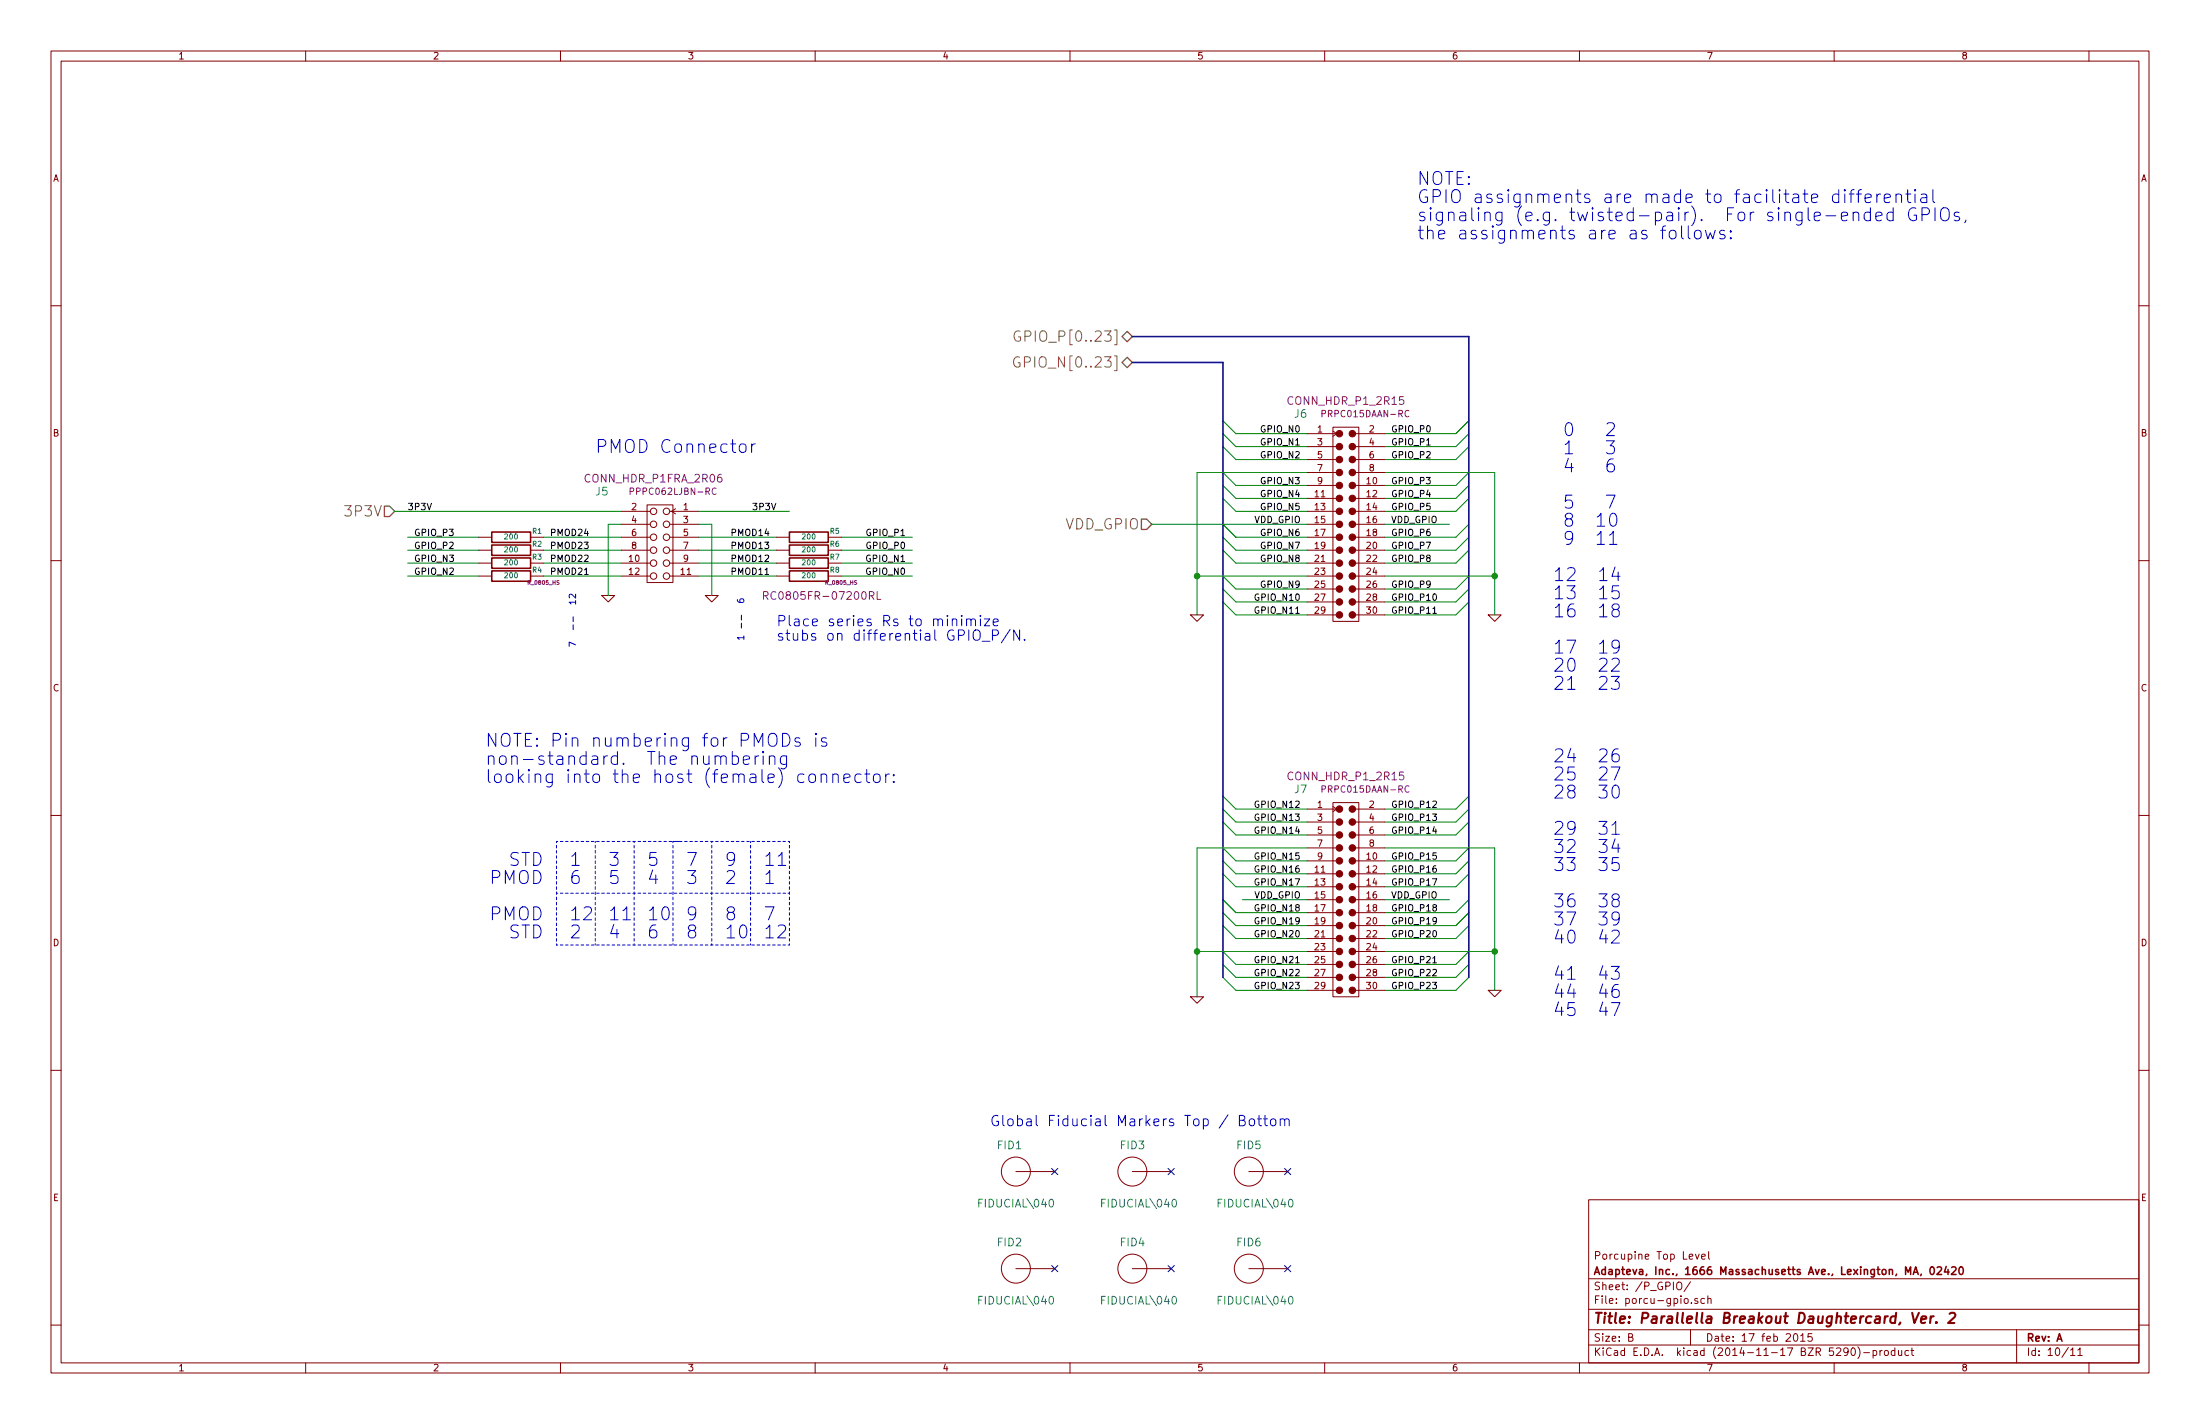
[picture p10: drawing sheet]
<svg xmlns="http://www.w3.org/2000/svg" width="432mm" height="279mm" viewBox="0 0 432 279" stroke-linecap="round" stroke-linejoin="round" font-family="sans-serif">
<g fill="none" stroke="#840000" stroke-width=".2">
<path d="M10 10h411.8v259.4h-411.8zM12 12h407.8v255.4h-407.8zM60 10v2M110 10v2M160 10v2M210 10v2M260 10v2M310 10v2M360 10v2M410 10v2M10 60h2M419.8 60h2"/>
<path d="M127 99.1h5.1v15.2h-5.1zM132.6 99.8l-.8 .5 .8 .5M256.5 97.8h5.8M256.5 95.3h5.8M256.5 92.7h5.8M256.5 90.2h5.8M256.5 87.6h5.8M256.5 85.1h5.8M261.6 83.8h5.1v38.1h-5.1zM261.6 84.6l.8 .5-.8 .5M266.1 97.8h5.7M266.1 95.3h5.7"/>
<path d="M266.1 92.7h5.7M266.1 90.2h5.7M266.1 87.6h5.7M266.1 85.1h5.7M10 110h2M94 110.5h2.5M94 113h2.5M94 108h2.5M94 105.4h2.5M104.1 110.5h2.6M104.1 113h2.6M104.1 108h2.6"/>
<path d="M104.1 105.4h2.6M118.1 116.8h2.5l-1.2 1.3zM121.9 110.5h5.7M121.9 113h5.7M121.9 108h5.7M121.9 105.4h5.7M121.9 102.9h5.7M121.9 100.3h5.7M131.4 110.5h5.8M131.4 113h5.8M131.4 108h5.8M131.4 105.4h5.8"/>
<path d="M131.4 102.9h5.8M131.4 100.3h5.8M138.4 116.8h2.6l-1.3 1.3zM152.4 110.5h2.5M152.4 113h2.5M152.4 108h2.5M152.4 105.4h2.5M162.6 110.5h2.5M162.6 113h2.5M162.6 108h2.5M162.6 105.4h2.5M256.5 110.5h5.8"/>
<path d="M256.5 113h5.8M256.5 108h5.8M256.5 105.4h5.8M256.5 102.9h5.8M256.5 100.3h5.8M256.5 118.1h5.8M256.5 115.6h5.8M266.1 110.5h5.7M266.1 113h5.7M266.1 108h5.7M266.1 105.4h5.7M266.1 102.9h5.7"/>
<path d="M266.1 100.3h5.7M266.1 118.1h5.7M266.1 115.6h5.7M419.8 110h2M233.7 120.7h2.5l-1.3 1.2zM256.5 120.7h5.8M266.1 120.7h5.7M292.1 120.7h2.5l-1.2 1.2zM10 160h2M256.5 158.8h5.8M261.6 157.5h5.1v38.1h-5.1zM261.6 158.2l.8 .6-.8 .5"/>
<path d="M266.1 158.8h5.7M419.8 160h2M256.5 179.1h5.8M256.5 176.5h5.8M256.5 174h5.8M256.5 171.5h5.8M256.5 168.9h5.8M256.5 166.4h5.8M256.5 163.8h5.8M256.5 161.3h5.8M266.1 179.1h5.7M266.1 176.5h5.7"/>
<path d="M266.1 174h5.7M266.1 171.5h5.7M266.1 168.9h5.7M266.1 166.4h5.7M266.1 163.8h5.7M266.1 161.3h5.7M233.7 195.6h2.5l-1.3 1.3zM256.5 194.3h5.8M256.5 191.8h5.8M256.5 189.2h5.8M256.5 186.7h5.8M256.5 184.2h5.8"/>
<path d="M256.5 181.6h5.8M266.1 194.3h5.7M266.1 191.8h5.7M266.1 189.2h5.7M266.1 186.7h5.7M266.1 184.2h5.7M266.1 181.6h5.7M292.1 194.3h2.5l-1.2 1.3zM10 210h2M419.8 210h2M199.4 229.9h7.6M222.2 229.9h7.7"/>
<path d="M245.1 229.9h7.6M311.8 235.4h108v32h-108zM10 260h2M199.4 248.9h7.6M222.2 248.9h7.7M245.1 248.9h7.6M311.8 256.9h108M311.8 250.9h108M329.2 251.8l.2-.2a.53 .53 0 0 1 .7 .5v.5a.51 .51 0 0 1-.8 .4 1.05 1.05 0 0 1-.1-1.2zM331.8 251.5l-1.3 1.9M332 255.6v.2M332.8 246.1l.3 1 .4-1"/>
<path d="M333.2 254.8a.37 .37 0 0 0-.6 .2l.1 .2 .5 .1 .1 .2-.3 .3-.4-.1M334 246.6l.7-.2-.1-.2-.4-.1-.2 .2 .1 .7h.5M334.5 254.8h-.4l-.3 .2 .1 .6 .2 .2 .4-.1M335.2 254.9l.2-.1h.4v1M335.2 254.3v1.5M335.4 245.6v1.3l.2 .2M419.8 260h2M60 267.4v2M110 267.4v2M160 267.4v2M210 267.4v2M260 267.4v2"/>
<path d="M310 267.4v2M311.8 263.9h108M311.8 260.9h108M319.7 262.4l.7-.1v-.5l-.2-.1h-.5v1.5h.5l.2-.2 .1-.3-.3-.3M331.8 260.9v3M352.1 261.8l.2-.1a.8 .8 0 0 1 .6 .7 .8 .8 0 0 1-.6 .8l-.2-.2-.1-.4zM353.4 262.1l.4-.4v1.5M353.4 263.2h.9M355.6 261.7h-.7l-.1 .7 .3-.1h.4l.2 .2-.1 .5-.2 .2-.6-.2M360 267.4v2M362.7 265.1l-.2 .3h-.3l-.3-.3 .1-.6h.5l.2 .1a1.19 1.19 0 0 1-.2 1.3l-.5 .1M363.4 264.6l.3-.1a.8 .8 0 0 1 .5 .7 .8 .8 0 0 1-.5 .8l-.3-.2-.1-.4z"/>
<path d="M364.6 264.3a1.71 1.71 0 0 1 0 2.2M365.8 265.4h1.1M367.6 265h.5l.3 .3-.2 .6h-.6M367.6 265v1.5M369 265v1M369.4 265l-.4 .3M369.9 265.1l.2-.1 .5 .1v.6l-.1 .2-.4 .1-.2-.2zM371.9 265h-.4l-.3 .3 .1 .5 .2 .2 .4-.1M371.9 264.5v1.5M372.6 265l.1 .9 .3 .1 .3-.2M373.3 265v1M374.6 265h-.4l-.3 .3 .1 .5 .2 .2 .4-.1"/>
<path d="M375.1 265h.5M375.3 264.5v1.3l.3 .2M395.8 260.9v6.5M406.4 264.9l.4-.4v1.5M406.4 266h.9M407.8 264.9l.5-.4v1.5M407.8 266h.9M410 267.4v2"/>
<circle cx="128.3" cy="113" r=".63"/>
<circle cx="128.3" cy="107.9" r=".63"/>
<circle cx="128.3" cy="105.4" r=".63"/>
<circle cx="128.3" cy="102.9" r=".63"/>
<circle cx="128.3" cy="100.3" r=".63"/>
<circle cx="128.3" cy="110.5" r=".63"/>
<circle cx="130.8" cy="113" r=".63"/>
<circle cx="130.8" cy="110.5" r=".63"/>
<circle cx="130.8" cy="107.9" r=".63"/>
<circle cx="130.8" cy="100.3" r=".63"/>
<circle cx="130.8" cy="105.4" r=".63"/>
<circle cx="130.8" cy="102.9" r=".63"/>
<circle cx="199.4" cy="229.9" r="2.84"/>
<circle cx="222.2" cy="229.9" r="2.84"/>
<circle cx="245.1" cy="229.9" r="2.84"/>
<circle cx="199.4" cy="248.9" r="2.84"/>
<circle cx="222.2" cy="248.9" r="2.84"/>
<circle cx="245.1" cy="248.9" r="2.84"/>
</g>
<path d="M375.3 257.6l.4 2 .9-2M377.1 258.9l1-.2-.1-.4h-.8l-.2 1 .3 .3 .6-.1M379 258.3l-.2 1.3M379.5 258.3h-.4l-.2 .3M380.1 259.4l.1 .1-.1 .1-.1-.1 .1-.1v.2M382.7 257.8l.3-.2h.4l.2 .1 .2 .5-1.5 1.4h1.3" fill="none" stroke="#840000" stroke-width=".41"/>
<g fill="none" stroke="#840000" stroke-width=".3">
<path d="M96.5 109.5h7.6v2h-7.6zM96.5 112h7.6v2h-7.6zM96.5 106.9h7.6v2.1h-7.6zM96.5 104.4h7.6v2h-7.6zM154.9 109.5h7.7v2h-7.7zM154.9 112h7.7v2h-7.7zM154.9 106.9h7.7v2.1h-7.7zM154.9 104.4h7.7v2h-7.7zM375.5 250.1l.5-1.5 .5 1.5M377.1 250l-.2 .3M378.9 248.7l.2-.1a.8 .8 0 0 1 .6 .7 .8 .8 0 0 1-.6 .8l-.2-.2-.1-.4zM380.2 248.7l.6-.1 .3 .4-1 1.1h1"/>
<path d="M382 248.5l-.4 1.1h1M382.3 249.1v1M383.1 248.7l.5-.1 .3 .4-.9 1.1h.9M384.6 248.7l.2-.1a.8 .8 0 0 1 .6 .7 .8 .8 0 0 1-.6 .8l-.2-.2-.1-.4z"/>
</g>
<g fill="none" stroke="#008400" stroke-width=".2">
<path d="M240 97.8l2.6 2.5h13.9M240 95.3l2.6 2.5h13.9M240 92.7l2.6 2.6h13.9M240 87.6l2.6 2.6h13.9M240 85.1l2.6 2.5h13.9M240 82.6l2.6 2.5h13.9M256.5 92.7h-21.6v28M271.8 92.7h21.6v28M288.3 82.6l-2.6 2.5h-13.9M288.3 85.1l-2.6 2.5h-13.9M288.3 87.6l-2.6 2.6h-13.9M288.3 92.7l-2.6 2.6h-13.9"/>
<path d="M288.3 95.3l-2.6 2.5h-13.9M288.3 97.8l-2.6 2.5h-13.9M77.5 100.3h44.4M80 110.5h14M80 108h14M80 105.4h14M80 113h14M106.7 110.5h15.2M106.7 108h15.2M106.7 105.4h15.2M106.7 113h15.2M121.9 102.9h-2.5v13.9"/>
<path d="M137.2 110.5h15.2M137.2 108h15.2M137.2 105.4h15.2M137.2 100.3h17.7M137.2 113h15.2M137.2 102.9h2.5v13.9M165.1 110.5h14M165.1 108h14M165.1 105.4h14M165.1 113h14M226.1 102.9h30.4M234.9 113h21.6"/>
<path d="M240 118.1l2.6 2.6h13.9M240 115.6l2.6 2.5h13.9M240 113l2.6 2.6h13.9M240 108l2.6 2.5h13.9M240 105.4l2.6 2.6h13.9M240 102.9l2.6 2.5h13.9M271.8 113h21.6M271.8 102.9h12.7M288.3 102.9l-2.6 2.5h-13.9M288.3 105.4l-2.6 2.6h-13.9M288.3 108l-2.6 2.5h-13.9M288.3 113l-2.6 2.6h-13.9"/>
<path d="M288.3 115.6l-2.6 2.5h-13.9M288.3 118.1l-2.6 2.6h-13.9M240 158.8l2.6 2.5h13.9M240 156.2l2.6 2.6h13.9M288.3 158.8l-2.6 2.5h-13.9M288.3 156.2l-2.6 2.6h-13.9M240 179.1l2.6 2.5h13.9M240 176.5l2.6 2.6h13.9M240 171.5l2.6 2.5h13.9M240 168.9l2.6 2.6h13.9M240 166.4l2.6 2.5h13.9M240 161.3l2.6 2.5h13.9"/>
<path d="M243.8 176.5h12.7M256.5 166.4h-21.6v29.2M271.8 166.4h21.6v27.9M271.8 176.5h12.7M288.3 179.1l-2.6 2.5h-13.9M288.3 176.5l-2.6 2.6h-13.9M288.3 171.5l-2.6 2.5h-13.9M288.3 168.9l-2.6 2.6h-13.9M288.3 166.4l-2.6 2.5h-13.9M288.3 161.3l-2.6 2.5h-13.9M234.9 186.7h21.6M240 191.8l2.6 2.5h13.9"/>
<path d="M240 189.2l2.6 2.6h13.9M240 186.7l2.6 2.5h13.9M240 181.6l2.6 2.6h13.9M271.8 186.7h21.6M288.3 191.8l-2.6 2.5h-13.9M288.3 189.2l-2.6 2.6h-13.9M288.3 186.7l-2.6 2.5h-13.9M288.3 181.6l-2.6 2.6h-13.9"/>
</g>
<path d="M281.2 120.3h.7M281.2 188.9h.7" fill="none" stroke="#000" stroke-width=".2"/>
<g fill="none" stroke="#0000c2" stroke-width=".2">
<path d="M360.9 38.2a.85 .85 0 0 0-1.1 .1l-.1 .3 .1 .9 .3 .3 .8-.2M360.9 37.2v2.6M362.1 37.2l-.2 .1 .2 .2 .1-.2-.1-.1v.3M362.1 38.1v1.7M362.9 38.1h1M363.9 37.2l-.5 .1-.1 .3v2.2M364.4 38.1h1M365.4 37.2l-.5 .1-.2 .3v2.2M366.1 38.9l1.2-.2-.1-.5-.8-.1-.3 .3v1l.1 .2 .2 .2 .8-.2M368.4 38.1v1.7M369.1 38.1a.59 .59 0 0 0-.7 .5M369.8 38.9l1.2-.2-.1-.5-.7-.1-.4 .3v1l.2 .2 .2 .2 .7-.2"/>
<path d="M372.1 38.3a.64 .64 0 0 1 1.1 .1v1.4M372.1 38.1v1.7M374.1 38.1h.9M374.4 37.2v2.2l.1 .2 .5 .2M375.9 37.2l-.2 .1 .2 .2 .1-.2-.1-.1v.3M375.9 38.1v1.7M377.1 38.2l.2-.1 .8 .1 .1 .2v1.4M378.2 38.7l-.9 .1a.5 .5 0 0 0-.4 .5 .5 .5 0 0 0 .4 .5l.9-.2M379.4 37.2v2.2l.3 .4M327.8 45.4a.69 .69 0 0 1 1.2 .3v.7a.68 .68 0 0 1-.7 .5 .68 .68 0 0 1-.7-.5zM330 44.3v2.2l.4 .4M331.4 44.3v2.2l.3 .4"/>
<path d="M332.8 45.3a.69 .69 0 0 1 1.1 .4v.7a.68 .68 0 0 1-.7 .5 .68 .68 0 0 1-.6-.5v-.7zM334.7 45.2l.5 1.7 .5-1.2 .5 1.2 .5-1.7M338.5 45.3l-.6-.1-.4 .3 .1 .4 .9 .3 .1 .2-.1 .3-.2 .2-.8-.2M339.7 46.6l.1 .1-.1 .2-.1-.2 .1-.1v.3M339.7 45.3l.1 .1-.1 .1-.1-.1 .1-.1v.2M363.7 41.9a.64 .64 0 0 1 1.1 .1v1.3M363.7 41.6v1.7M367.1 41.7a.85 .85 0 0 0-1.1 .2l-.1 .2 .1 1 .4 .2 .7-.1M367.1 40.8v2.5M368.2 42.5l1.2-.3-.1-.5-.8-.1-.3 .4v1l.1 .2 .2 .1 .8-.1M371.6 41.7a.85 .85 0 0 0-1.1 .2l-.1 .2 .1 1 .3 .2 .8-.1M371.6 40.8v2.5"/>
<path d="M376 40.9a1.04 1.04 0 0 0-1.2 .1 1.04 1.04 0 0 0-.2 1.2 .96 .96 0 0 0 .5 1 .96 .96 0 0 0 1-.1v-.9h-.4M377.2 42.1h1a.7 .7 0 0 0 .5-.7 .7 .7 0 0 0-.5-.6h-1v2.5M379.8 40.8v2.5M381.2 40.9a.85 .85 0 0 1 .9-.1 .85 .85 0 0 1 .5 .8v.9a.85 .85 0 0 1-.9 .8 .85 .85 0 0 1-.8-.8v-.9zM384.5 41.7l-.6-.1-.4 .4 .2 .3 .8 .3 .1 .2-.1 .4-.2 .1-.8-.1M385.9 43.2l-.3 .5M145.2 87.3a.69 .69 0 0 1 1.2 .3v.7a.68 .68 0 0 1-.6 .5 .68 .68 0 0 1-.7-.5zM147.5 87.1v1.7M148.2 87.1a.59 .59 0 0 0-.7 .5M315.3 86.5h1.6l-.9 1a.68 .68 0 0 1 .9 .4v.6l-.3 .4-.9 .1-.4-.2M315.3 97.2h1.7l-1.1 2.5M315.4 83.2l.4-.3h.6a.71 .71 0 0 1 .3 1.1l-1.4 1.5h1.6"/>
<path d="M316.6 90a1.02 1.02 0 0 0-1.2 1.1v1l.1 .3 .4 .2h.5l.3-.2 .2-.9-.3-.4-.7-.1-.5 .5M113 118.2h-1.3l.4 .3M113 116.6v.8l-.9-.8-.4 .2 .1 .5M113 117.8v.7M144.7 117.6l.1 .4 .2 .2h.7l.3-.2-.1-.4-.5-.1-.1 .1-.1 .4 .2 .2M308.7 105.4l-.5 .4h-.5l-.5-.4v-.7l.3-.3 .7-.1 .3 .2a1.71 1.71 0 0 1-.6 2.3h-.4M313.5 105l.7-.7v2.5M313.5 103.3h1.4M313.5 106.8h1.4M315.9 105l.7-.7v2.5M315.9 106.8h1.4M316.3 100.8a.6 .6 0 0 1 .9 .4 1.32 1.32 0 0 1-.7 2.1 1.68 1.68 0 0 1-.2-2.5z"/>
<path d="M316.9 119.6l-.5-.5 .1-.4 .4-.2 .7 .1 .2 .4-.1 .4-.4 .2h-.4l-.5 .5 .1 .7 .4 .2 .7-.1 .2-.4v-.4l-.5-.5M317 111.3l-.6 1.8h1.6M317.6 112.2v1.7M317.7 114.9h-1.2l-.1 1.3 .3-.3 .9 .1 .2 .4-.1 .8-.4 .3h-.6l-.3-.3M188.7 120.8l-.1 .1 .1 .1 .1-.1-.1-.1v.2M188.7 121.4v1.4M189.7 121.6a.51 .51 0 0 1 .9 .1v1.1M189.7 121.4v1.4M190.6 121.7a.48 .48 0 0 1 .4-.3 .48 .48 0 0 1 .5 .3v1.1M192.4 120.8l-.1 .1 .1 .1 .1-.1-.1-.1v.2M192.4 121.4v1.4M192.8 125.8h1.5"/>
<path d="M193.2 121.4h1.1l-1.1 1.4h1.1M194.8 124.7h.8a.55 .55 0 0 0 .4-.6 .55 .55 0 0 0-.4-.5h-.8v2M194.9 122.1l1-.2-.1-.4-.6-.1-.3 .3 .1 1 .2 .1 .6-.1M198.3 123.5l-1.8 2.6M200.1 123.6v2l-1.1-2v2M201.1 125.5h.1l-.1 .1-.1-.1h.1v.1M316.3 132.7h1.5l-.8 1a.68 .68 0 0 1 .8 .5v.6l-.2 .3-1 .2-.3-.3M316.4 129.4l.3-.2h.6a.71 .71 0 0 1 .4 1.1l-1.4 1.4h1.5M317.8 126.7l-.5 .5h-.4l-.5-.5v-.6l.2-.4 .7-.1 .4 .3a1.71 1.71 0 0 1-.6 2.2h-.5M143.7 148.4a.87 .87 0 0 1 1.1 .1l.1 .3-.1 1a.83 .83 0 0 1-1.1 .1M145.9 149.1l1.2-.2-.1-.5-.7-.1-.4 .4v.9l.1 .3 .3 .1 .7-.1M148.2 148.3v1.7"/>
<path d="M148.9 148.3a.59 .59 0 0 0-.7 .5M149.8 148.3v1.7M151 148.5a.64 .64 0 0 1 1.1 .2v1.3M151 148.3v1.7M153.6 143.9a1.34 1.34 0 0 1 1.4 .8 1.34 1.34 0 0 1-.4 1.6l-1 .1zM154.4 148.3v2.1a.71 .71 0 0 1-1.1 .3M154.4 148.4a.85 .85 0 0 0-1.1 .1l-.1 .3 .1 1 .3 .2 .8-.1M157 144.9l-.6-.1-.4 .3 .1 .4 .9 .2 .1 .2-.1 .4-.3 .1-.7-.1M158.9 152.1a.69 .69 0 0 1 1.2 .2v.8a.68 .68 0 0 1-.7 .5 .68 .68 0 0 1-.7-.5zM160.1 143.9l-.1 .1 .1 .1 .1-.1-.1-.1v.2M160.1 144.8v1.6M161.2 152.1a.64 .64 0 0 1 1.1 .1v1.3"/>
<path d="M161.2 151.9v1.6M162.2 144.9l-.6-.1-.4 .3 .1 .4 .9 .2 .1 .2-.1 .4-.2 .1-.8-.1M163.4 152.1a.64 .64 0 0 1 1.1 .1v1.3M163.4 151.9v1.6M165.6 152.7l1.2-.2-.1-.5-.7-.1-.4 .3v1l.1 .2 .3 .1 .7-.1M169 152a.85 .85 0 0 0-1.1 .1l-.1 .2 .1 1 .4 .2 .7-.1M169.7 151.9h1M170.1 151v2.2l.1 .2 .5 .1M171.6 152.1a.69 .69 0 0 1 1.1 .2v.8a.68 .68 0 0 1-.6 .5 .68 .68 0 0 1-.7-.5zM173.8 151.9v1.6M174.5 151.9a.59 .59 0 0 0-.7 .4M175.4 153.3l.1 .1-.1 .1-.1-.1 .1-.1v.2"/>
<path d="M175.4 152l.1 .1-.1 .1-.1-.1 .1-.1v.2M316.3 150.5h1.7l-1.1 2.5M316.7 154.2a.6 .6 0 0 1 1 .3 1.32 1.32 0 0 1-.7 2.1 1.68 1.68 0 0 1-.3-2.4zM317.6 146.9a1.02 1.02 0 0 0-1.2 1.1v1l.1 .3 .4 .2h.4l.4-.2 .1-.9-.2-.4-.7-.1-.5 .5M305.3 161.4l.3-.2h.6a.71 .71 0 0 1 .4 1.1l-1.4 1.4h1.5M309.1 162.3l-.4 .4h-.5l-.5-.4v-.7l.2-.3 .8-.1 .3 .2a1.71 1.71 0 0 1-.6 2.3h-.5M313.8 161.2h1.6l-.8 .9a.68 .68 0 0 1 .8 .5v.6l-.2 .4-1 .1-.4-.2M316.4 161.9l.7-.7v2.5M316.4 163.7h1.4M316.9 176.5l-.5-.5 .1-.4 .4-.2 .7 .1 .2 .4-.1 .4-.4 .2h-.4l-.5 .5 .1 .7 .4 .2 .7-.1 .2-.4v-.4l-.5-.5M317 164.6l-.6 1.8h1.6M317.6 165.6v1.7"/>
<path d="M317.7 168.3h-1.2l-.1 1.2 .3-.3 .9 .2 .2 .3-.1 .9-.4 .2h-.6l-.3-.2M316.3 189.6h1.5l-.8 1a.68 .68 0 0 1 .8 .5v.6l-.2 .3-1 .2-.3-.3M316.3 196.7h1.7l-1.1 2.6M316.4 182.8l.3-.3h.6a.71 .71 0 0 1 .4 1.1l-1.4 1.4h1.5M317.6 193.2a1.02 1.02 0 0 0-1.2 1.1v.9l.1 .3 .4 .2h.4l.4-.2 .1-.9-.2-.3-.7-.2-.5 .5M317.8 180l-.5 .5h-.4l-.5-.5v-.6l.2-.3 .7-.2 .4 .3a1.71 1.71 0 0 1-.6 2.3h-.5M243.3 219.8l.8-.1a.48 .48 0 0 0 .2-.5 .48 .48 0 0 0-.4-.4h-.6v2.1h.7a.54 .54 0 0 0 .4-.6 .54 .54 0 0 0-.5-.5M245.3 219.7a.56 .56 0 0 1 1 .2v.6a.55 .55 0 0 1-.6 .4 .55 .55 0 0 1-.5-.4zM246.8 219.5h.8M247.1 218.8v1.8l.1 .2 .4 .1M248 219.5h.8M248.3 218.8v1.8l.1 .2 .4 .1"/>
<path d="M249.5 219.7a.56 .56 0 0 1 .9 .2v.6a.55 .55 0 0 1-.5 .4 .55 .55 0 0 1-.5-.4zM251.3 219.7a.51 .51 0 0 1 .8 .1v1.1M251.3 219.5v1.4M252.1 219.8a.48 .48 0 0 1 .5-.3 .48 .48 0 0 1 .4 .3v1.1"/>
</g>
<path d="M200.1 70.1a.94 .94 0 0 0-1.1 .3 .94 .94 0 0 0 0 1.2 .72 .72 0 0 0 1.2 .3v-.7h-.4M200.2 65a.94 .94 0 0 0-1.1 .3 .94 .94 0 0 0 0 1.2 .72 .72 0 0 0 1.2 .3v-.7h-.4" fill="none" stroke="#848400" stroke-width=".2"/>
<path d="M220.2 71.1l1-1 1 1-1 1zM220.2 66l1-1 1 1-1 1.1zM75.4 99.3h1.1l1 1-1 1h-1.1zM224 101.9h1l1.1 1-1.1 1h-1z" fill="none" stroke="#848400" stroke-width=".25"/>
<path d="M123.7 96.4l.6-.1v-.4l-.6-.1v1.2M140.5 95.9a.61 .61 0 0 0-.8 .4 .61 .61 0 0 0 .6 .7l.2-.1M276.5 80.6a.61 .61 0 0 0-.8 .5 .61 .61 0 0 0 .6 .7l.2-.1M149.9 116.9l.7-.1 .1-.2v-.4l-.3-.1h-.5v1.5M150.2 116.9l.5 .7M172.2 116.1v1.5h.7M276.5 154.3a.61 .61 0 0 0-.8 .4 .61 .61 0 0 0 .6 .7l.2-.1" fill="none" stroke="#840084" stroke-width=".2"/>
<path d="M222.2 71.1h17.8v120.7M222.2 66h66.1v125.8" fill="none" stroke="#000084" stroke-width=".3"/>
<g fill="#008400" stroke="#008400" stroke-width=".25">
<circle cx="235" cy="186.7" r=".51"/>
<circle cx="293.4" cy="186.7" r=".51"/>
<circle cx="235" cy="113" r=".51"/>
<circle cx="293.4" cy="113" r=".51"/>
</g>
<path d="M109.2 165.1h45.7M109.2 175.3h45.7M124.5 165.1v20.3M132.1 165.1h1.2M139.7 165.1v20.3M154.9 165.1v20.3M109.2 185.4v-20.3M116.8 185.4v-20.3M132.1 185.4v-20.3M147.3 185.4v-20.3M154.9 185.4h-45.7" fill="none" stroke="#0000c2" stroke-width=".2" stroke-dasharray=".5" stroke-dashoffset=".3"/>
<g fill="#840000" stroke="#840000" stroke-width=".2">
<circle cx="262.9" cy="120.6" r=".63"/>
<circle cx="262.9" cy="118.1" r=".63"/>
<circle cx="262.9" cy="115.6" r=".63"/>
<circle cx="262.9" cy="113" r=".63"/>
<circle cx="262.9" cy="110.5" r=".63"/>
<circle cx="262.9" cy="107.9" r=".63"/>
<circle cx="262.9" cy="105.4" r=".63"/>
<circle cx="262.9" cy="102.9" r=".63"/>
<circle cx="262.9" cy="100.3" r=".63"/>
<circle cx="262.9" cy="97.8" r=".63"/>
<circle cx="262.9" cy="95.2" r=".63"/>
<circle cx="262.9" cy="92.7" r=".63"/>
<circle cx="262.9" cy="90.2" r=".63"/>
<circle cx="262.9" cy="87.6" r=".63"/>
<circle cx="262.9" cy="85.1" r=".63"/>
<circle cx="265.4" cy="120.6" r=".63"/>
<circle cx="265.4" cy="118.1" r=".63"/>
<circle cx="265.4" cy="115.6" r=".63"/>
<circle cx="265.4" cy="113" r=".63"/>
<circle cx="265.4" cy="110.5" r=".63"/>
<circle cx="265.4" cy="107.9" r=".63"/>
<circle cx="265.4" cy="105.4" r=".63"/>
<circle cx="265.4" cy="102.9" r=".63"/>
<circle cx="265.4" cy="100.3" r=".63"/>
<circle cx="265.4" cy="97.8" r=".63"/>
<circle cx="265.4" cy="95.2" r=".63"/>
<circle cx="265.4" cy="92.7" r=".63"/>
<circle cx="265.4" cy="90.2" r=".63"/>
<circle cx="265.4" cy="87.6" r=".63"/>
<circle cx="265.4" cy="85.1" r=".63"/>
<circle cx="262.9" cy="194.3" r=".63"/>
<circle cx="262.9" cy="191.8" r=".63"/>
<circle cx="262.9" cy="189.2" r=".63"/>
<circle cx="262.9" cy="186.7" r=".63"/>
<circle cx="262.9" cy="184.1" r=".63"/>
<circle cx="262.9" cy="181.6" r=".63"/>
<circle cx="262.9" cy="179.1" r=".63"/>
<circle cx="262.9" cy="176.5" r=".63"/>
<circle cx="262.9" cy="174" r=".63"/>
<circle cx="262.9" cy="171.4" r=".63"/>
<circle cx="262.9" cy="168.9" r=".63"/>
<circle cx="262.9" cy="166.4" r=".63"/>
<circle cx="262.9" cy="163.8" r=".63"/>
<circle cx="262.9" cy="161.3" r=".63"/>
<circle cx="262.9" cy="158.7" r=".63"/>
<circle cx="265.4" cy="194.3" r=".63"/>
<circle cx="265.4" cy="191.8" r=".63"/>
<circle cx="265.4" cy="189.2" r=".63"/>
<circle cx="265.4" cy="186.7" r=".63"/>
<circle cx="265.4" cy="184.1" r=".63"/>
<circle cx="265.4" cy="181.6" r=".63"/>
<circle cx="265.4" cy="179.1" r=".63"/>
<circle cx="265.4" cy="176.5" r=".63"/>
<circle cx="265.4" cy="174" r=".63"/>
<circle cx="265.4" cy="171.4" r=".63"/>
<circle cx="265.4" cy="168.9" r=".63"/>
<circle cx="265.4" cy="166.4" r=".63"/>
<circle cx="265.4" cy="163.8" r=".63"/>
<circle cx="265.4" cy="161.3" r=".63"/>
<circle cx="265.4" cy="158.7" r=".63"/>
</g>
<path d="M206.4 229.3l1.2 1.2M207.6 229.3l-1.2 1.2M229.3 229.3l1.2 1.2M230.5 229.3l-1.2 1.2M252.1 229.3l1.2 1.2M253.3 229.3l-1.2 1.2M206.4 248.3l1.2 1.2M207.6 248.3l-1.2 1.2M229.3 248.3l1.2 1.2M230.5 248.3l-1.2 1.2M252.1 248.3l1.2 1.2M253.3 248.3l-1.2 1.2" fill="none" stroke="#000084" stroke-width=".2"/>
<g font-size="3.5" fill="#0000c2">
<text x="278.1" y="36.3">NOTE:</text>
<text x="278.1" y="39.9">GPIO assignments are made to facilitate differential</text>
<text x="278.1" y="43.4">signaling (e.g. twisted-pair). For single-ended GPIOs,</text>
<text x="278.1" y="47">the assignments are as follows:</text>
<text x="116.8" y="88.9">PMOD Connector</text>
<text x="305.8" y="85.6">0</text>
<text x="305.8" y="89.2">1</text>
<text x="305.8" y="92.7">4</text>
<text x="305.8" y="99.8">5</text>
<text x="305.8" y="103.4">8 10</text>
<text x="304.8" y="114">12 14</text>
<text x="304.8" y="117.6">13 15</text>
<text x="304.8" y="121.2">16 18</text>
<text x="304.8" y="128.3">17 19</text>
<text x="304.8" y="131.8">20 22</text>
<text x="304.8" y="135.4">21 23</text>
<text x="95.2" y="146.6">NOTE: Pin numbering for PMODs is</text>
<text x="304.8" y="149.6">24 26</text>
<text x="95.2" y="150.1">non-standard. The numbering</text>
<text x="95.2" y="153.7">looking into the host (female) connector:</text>
<text x="304.8" y="153.2">25 27</text>
<text x="304.8" y="156.7">28 30</text>
<text x="304.8" y="167.4">32 34</text>
<text x="96.1" y="173.5">PMOD</text>
<text x="99.6" y="169.9">STD</text>
<text x="111.8" y="169.9">1</text>
<text x="111.8" y="173.5">6</text>
<text x="119.4" y="169.9">3</text>
<text x="119.4" y="173.5">5</text>
<text x="127" y="169.9">5</text>
<text x="127" y="173.5">4</text>
<text x="134.6" y="169.9">7</text>
<text x="134.6" y="173.5">3</text>
<text x="142.2" y="169.9">9</text>
<text x="142.2" y="173.5">2</text>
<text x="149.9" y="169.9">11</text>
<text x="149.9" y="173.5">1</text>
<text x="304.8" y="170.9">33 35</text>
<text x="304.8" y="178.1">36 38</text>
<text x="96.1" y="180.6">PMOD</text>
<text x="99.6" y="184.1">STD</text>
<text x="111.8" y="180.6">12</text>
<text x="111.8" y="184.1">2</text>
<text x="119.4" y="180.6">11</text>
<text x="119.4" y="184.1">4</text>
<text x="127" y="180.6">10</text>
<text x="127" y="184.1">6</text>
<text x="134.6" y="180.6">9</text>
<text x="134.6" y="184.1">8</text>
<text x="142.2" y="180.6">8</text>
<text x="142.2" y="184.1">10</text>
<text x="149.9" y="180.6">7</text>
<text x="149.9" y="184.1">12</text>
<text x="304.8" y="181.6">37 39</text>
<text x="304.8" y="185.2">40 42</text>
<text x="304.8" y="192.3">41 43</text>
<text x="304.8" y="195.8">44 46</text>
<text x="304.8" y="199.4">45 47</text>
</g>
<g font-size="2.8" fill="#848400">
<text x="201.1" y="67.1">GPIO_P[0..23]</text>
<text x="200.9" y="72.1">GPIO_N[0..23]</text>
<text x="68.1" y="101.3">3P3V</text>
<text x="209" y="103.9">VDD_GPIO</text>
</g>
<g font-size="2.8" fill="#0000c2">
<text x="152.4" y="122.9">Place series Rs to minimize</text>
<text x="152.4" y="125.7">stubs on differential GPIO_P/N.</text>
<text x="194.3" y="221">Global Fiducial Markers Top / Bottom</text>
</g>
<text font-size="2.8" fill="#840000" x="312.8" y="259.7">Title: Parallella Breakout Daughtercard, Ver. 2</text>
<g font-size="2.1" fill="#840084">
<text x="253.1" y="79.4">CONN_HDR_P1_2R15</text>
<text x="115.1" y="94.7">CONN_HDR_P1FRA_2R06</text>
<text x="151.3" y="117.7">RC0805FR-07200RL</text>
<text x="253.1" y="153.1">CONN_HDR_P1_2R15</text>
</g>
<g font-size="2.1" fill="#008484">
<text x="254.1" y="82">J6</text>
<text x="116.9" y="97.2">J5</text>
<text x="254.1" y="155.6">J7</text>
<text x="195.8" y="225.5">FID1</text>
<text x="220" y="225.5">FID3</text>
<text x="242.8" y="225.5">FID5</text>
<text x="192.4" y="236.9">FIDUCIAL\040</text>
<text x="216.5" y="236.9">FIDUCIAL\040</text>
<text x="239.4" y="236.9">FIDUCIAL\040</text>
<text x="195.8" y="244.5">FID2</text>
<text x="220" y="244.5">FID4</text>
<text x="242.8" y="244.5">FID6</text>
<text x="192.4" y="256">FIDUCIAL\040</text>
<text x="216.5" y="256">FIDUCIAL\040</text>
<text x="239.4" y="256">FIDUCIAL\040</text>
</g>
<g font-size="2.1" fill="#840000">
<text x="312.8" y="250.1">Adapteva, Inc., 1666 Massachusetts Ave., Lexington, MA, 02420</text>
<text x="312.8" y="247.1">Porcupine Top Level</text>
<text x="312.8" y="255.8">File: porcu-gpio.sch</text>
<text x="312.8" y="253.1">Sheet: /P_GPIO/</text>
<text x="312.8" y="263.2">Size: B</text>
<text x="334.8" y="263.2">Date: 17 feb 2015</text>
<text x="397.8" y="263.2">Rev: A</text>
<text x="312.8" y="266">KiCad E.D.A. kicad (2014-11-17 BZR 5290)-product</text>
<text x="397.8" y="266">Id: 10/11</text>
</g>
<g font-size="1.8" fill="#840000">
<text x="35" y="11.6">1</text>
<text x="85" y="11.6">2</text>
<text x="135" y="11.6">3</text>
<text x="185" y="11.6">4</text>
<text x="235" y="11.6">5</text>
<text x="285" y="11.6">6</text>
<text x="335" y="11.6">7</text>
<text x="385" y="11.6">8</text>
<text x="10.4" y="35.6">A</text>
<text x="420.2" y="35.6">A</text>
<text x="10.4" y="85.6">B</text>
<text x="258.6" y="84.8">1</text>
<text x="258.6" y="87.4">3</text>
<text x="258.6" y="89.9">5</text>
<text x="268.8" y="84.8">2</text>
<text x="268.8" y="87.4">4</text>
<text x="268.8" y="89.9">6</text>
<text x="420.2" y="85.6">B</text>
<text x="258.6" y="92.5">7</text>
<text x="258.6" y="95">9</text>
<text x="268.3" y="95">10</text>
<text x="268.8" y="92.5">8</text>
<text x="124" y="100.1">2</text>
<text x="134.1" y="100.1">1</text>
<text x="258.1" y="97.5">11</text>
<text x="258.1" y="100.1">13</text>
<text x="268.3" y="97.5">12</text>
<text x="268.3" y="100.1">14</text>
<text x="124" y="102.6">4</text>
<text x="124" y="105.2">6</text>
<text x="124" y="107.7">8</text>
<text x="134.1" y="102.6">3</text>
<text x="134.1" y="105.2">5</text>
<text x="134.1" y="107.7">7</text>
<text x="258.1" y="102.6">15</text>
<text x="258.1" y="105.2">17</text>
<text x="258.1" y="107.7">19</text>
<text x="268.3" y="107.7">20</text>
<text x="268.3" y="102.6">16</text>
<text x="268.3" y="105.2">18</text>
<text x="123.5" y="110.2">10</text>
<text x="123.5" y="112.8">12</text>
<text x="133.7" y="112.8">11</text>
<text x="134.1" y="110.2">9</text>
<text x="258.1" y="110.2">21</text>
<text x="258.1" y="112.8">23</text>
<text x="268.3" y="110.2">22</text>
<text x="268.3" y="112.8">24</text>
<text x="258.1" y="115.3">25</text>
<text x="258.1" y="117.9">27</text>
<text x="268.3" y="115.3">26</text>
<text x="268.3" y="117.9">28</text>
<text x="258.1" y="120.4">29</text>
<text x="268.3" y="120.4">30</text>
<text x="10.4" y="135.6">C</text>
<text x="420.2" y="135.6">C</text>
<text x="258.6" y="158.5">1</text>
<text x="258.6" y="161">3</text>
<text x="268.8" y="158.5">2</text>
<text x="268.8" y="161">4</text>
<text x="258.6" y="163.6">5</text>
<text x="258.6" y="166.1">7</text>
<text x="268.8" y="163.6">6</text>
<text x="268.8" y="166.1">8</text>
<text x="258.1" y="171.2">11</text>
<text x="258.1" y="173.7">13</text>
<text x="258.6" y="168.7">9</text>
<text x="268.3" y="168.7">10</text>
<text x="268.3" y="171.2">12</text>
<text x="268.3" y="173.7">14</text>
<text x="258.1" y="176.3">15</text>
<text x="258.1" y="178.8">17</text>
<text x="268.3" y="176.3">16</text>
<text x="268.3" y="178.8">18</text>
<text x="10.4" y="185.6">D</text>
<text x="258.1" y="183.9">21</text>
<text x="258.1" y="181.4">19</text>
<text x="268.3" y="181.4">20</text>
<text x="268.3" y="183.9">22</text>
<text x="420.2" y="185.6">D</text>
<text x="258.1" y="186.4">23</text>
<text x="258.1" y="189">25</text>
<text x="258.1" y="191.5">27</text>
<text x="268.3" y="186.4">24</text>
<text x="268.3" y="189">26</text>
<text x="268.3" y="191.5">28</text>
<text x="258.1" y="194.1">29</text>
<text x="268.3" y="194.1">30</text>
<text x="10.4" y="235.6">E</text>
<text x="420.2" y="235.6">E</text>
<text x="35" y="269">1</text>
<text x="85" y="269">2</text>
<text x="135" y="269">3</text>
<text x="185" y="269">4</text>
<text x="235" y="269">5</text>
<text x="285" y="269">6</text>
<text x="335" y="269">7</text>
<text x="385" y="269">8</text>
</g>
<g font-size="1.8" fill="#840084">
<text x="259.9" y="81.8">PRPC015DAAN-RC</text>
<text x="124.3" y="97.1">PPPC062LJBN-RC</text>
<text x="259.9" y="155.5">PRPC015DAAN-RC</text>
</g>
<g font-size="1.8">
<text x="247.6" y="84.8">GPIO_N0</text>
<text x="247.6" y="87.4">GPIO_N1</text>
<text x="247.6" y="89.9">GPIO_N2</text>
<text x="273" y="84.8">GPIO_P0</text>
<text x="273" y="87.4">GPIO_P1</text>
<text x="273" y="89.9">GPIO_P2</text>
<text x="247.6" y="95">GPIO_N3</text>
<text x="273" y="95">GPIO_P3</text>
<text x="80" y="100.1">3P3V</text>
<text x="148.1" y="100.1">3P3V</text>
<text x="247.6" y="97.5">GPIO_N4</text>
<text x="247.6" y="100.1">GPIO_N5</text>
<text x="273" y="97.5">GPIO_P4</text>
<text x="273" y="100.1">GPIO_P5</text>
<text x="81.3" y="107.7">GPIO_P2</text>
<text x="81.3" y="105.2">GPIO_P3</text>
<text x="107.9" y="107.7">PMOD23</text>
<text x="107.9" y="105.2">PMOD24</text>
<text x="143.9" y="107.7">PMOD13</text>
<text x="143.9" y="105.2">PMOD14</text>
<text x="170.2" y="107.7">GPIO_P0</text>
<text x="170.2" y="105.2">GPIO_P1</text>
<text x="246.1" y="102.6">VDD_GPIO</text>
<text x="247.6" y="105.2">GPIO_N6</text>
<text x="247.6" y="107.7">GPIO_N7</text>
<text x="273" y="105.2">GPIO_P6</text>
<text x="273" y="107.7">GPIO_P7</text>
<text x="273" y="102.6">VDD_GPIO</text>
<text x="81.3" y="112.8">GPIO_N2</text>
<text x="81.3" y="110.2">GPIO_N3</text>
<text x="107.9" y="112.8">PMOD21</text>
<text x="107.9" y="110.2">PMOD22</text>
<text x="143.9" y="112.8">PMOD11</text>
<text x="143.9" y="110.2">PMOD12</text>
<text x="170.1" y="112.8">GPIO_N0</text>
<text x="170.1" y="110.2">GPIO_N1</text>
<text x="247.6" y="110.2">GPIO_N8</text>
<text x="273" y="110.2">GPIO_P8</text>
<text x="246.6" y="117.9">GPIO_N10</text>
<text x="247.6" y="115.3">GPIO_N9</text>
<text x="273" y="115.3">GPIO_P9</text>
<text x="273" y="117.9">GPIO_P10</text>
<text x="246.6" y="120.4">GPIO_N11</text>
<text x="273" y="120.4">GPIO_P11</text>
<text x="246.6" y="158.5">GPIO_N12</text>
<text x="246.6" y="161">GPIO_N13</text>
<text x="273" y="158.5">GPIO_P12</text>
<text x="273" y="161">GPIO_P13</text>
<text x="246.6" y="163.6">GPIO_N14</text>
<text x="273" y="163.6">GPIO_P14</text>
<text x="246.6" y="168.7">GPIO_N15</text>
<text x="246.6" y="171.2">GPIO_N16</text>
<text x="246.6" y="173.7">GPIO_N17</text>
<text x="273" y="168.7">GPIO_P15</text>
<text x="273" y="171.2">GPIO_P16</text>
<text x="273" y="173.7">GPIO_P17</text>
<text x="246.1" y="176.3">VDD_GPIO</text>
<text x="246.6" y="178.8">GPIO_N18</text>
<text x="273" y="178.8">GPIO_P18</text>
<text x="273" y="176.3">VDD_GPIO</text>
<text x="246.6" y="181.4">GPIO_N19</text>
<text x="246.6" y="183.9">GPIO_N20</text>
<text x="273" y="181.4">GPIO_P19</text>
<text x="273" y="183.9">GPIO_P20</text>
<text x="246.6" y="189">GPIO_N21</text>
<text x="246.6" y="191.5">GPIO_N22</text>
<text x="273" y="189">GPIO_P21</text>
<text x="273" y="191.5">GPIO_P22</text>
<text x="246.6" y="194.1">GPIO_N23</text>
<text x="273" y="194.1">GPIO_P23</text>
</g>
<g font-size="1.8" fill="#0000c2">
<text x="146" y="125.7" transform="rotate(-90 146 125.7)">1 -- 6</text>
<text x="113" y="127" transform="rotate(-90 113 127)">7 -- 12</text>
</g>
<g font-size="1.4" fill="#008484">
<text x="99.1" y="105.8">200</text>
<text x="104.5" y="107.3">R2</text>
<text x="104.5" y="104.7">R1</text>
<text x="157.6" y="105.8">200</text>
<text x="162.9" y="107.3">R6</text>
<text x="162.9" y="104.7">R5</text>
<text x="99.1" y="110.9">200</text>
<text x="99.1" y="113.4">200</text>
<text x="99.1" y="108.4">200</text>
<text x="104.5" y="109.8">R3</text>
<text x="104.5" y="112.3">R4</text>
<text x="157.6" y="110.9">200</text>
<text x="157.6" y="113.4">200</text>
<text x="157.6" y="108.4">200</text>
<text x="162.9" y="109.8">R7</text>
<text x="162.9" y="112.3">R8</text>
</g>
<g font-size="1.1" fill="#840084">
<text x="103.8" y="114.7">R_0805_HS</text>
<text x="162.2" y="114.7">R_0805_HS</text>
</g>
</svg>
